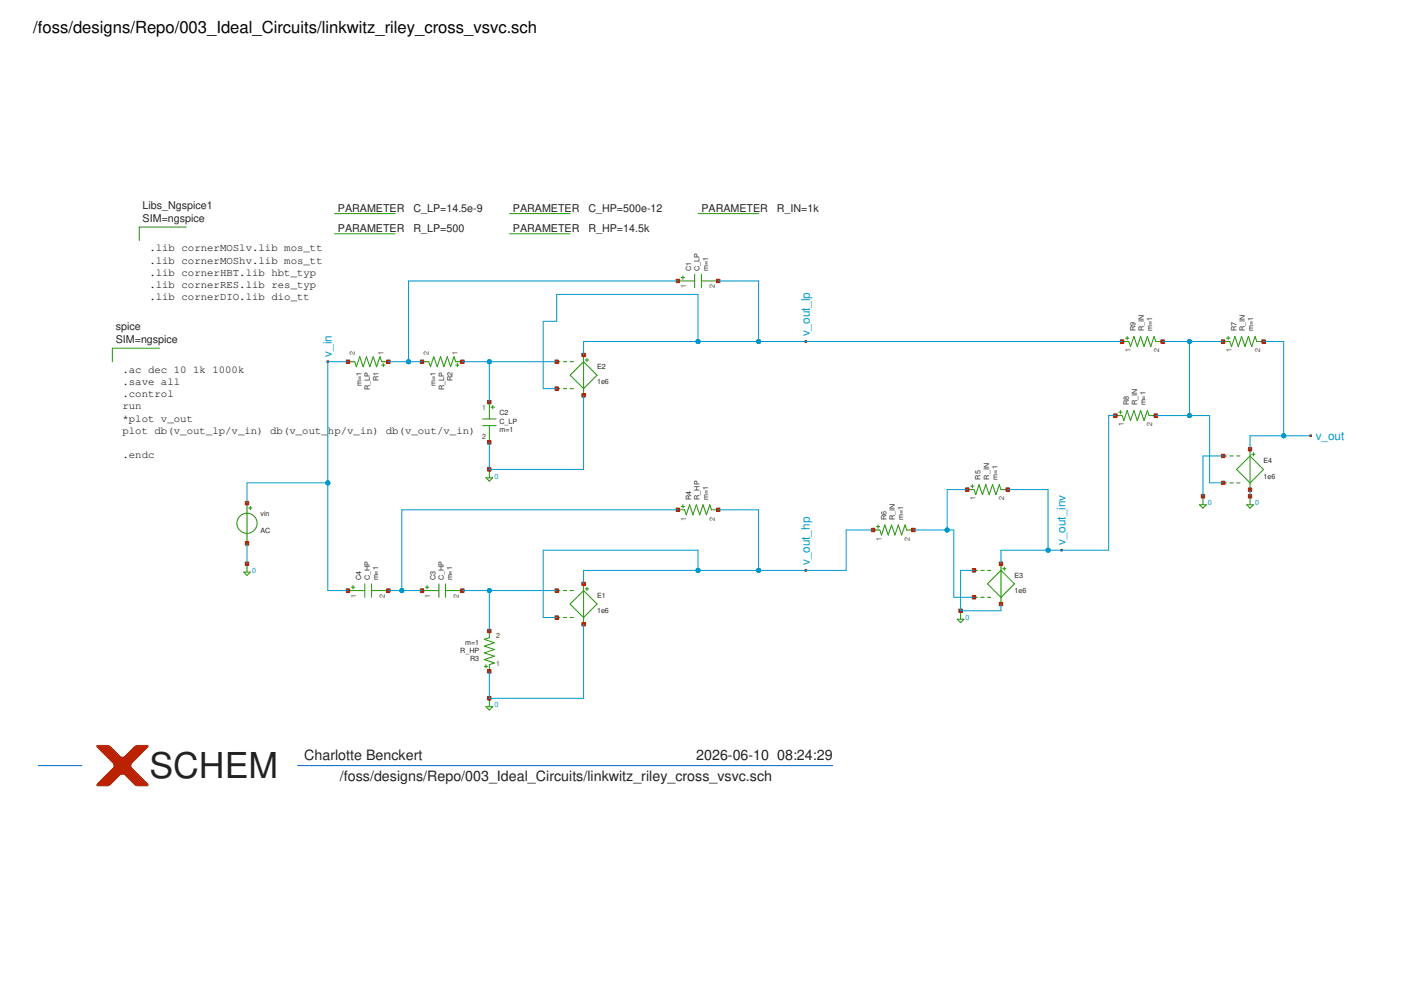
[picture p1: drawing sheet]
<svg xmlns="http://www.w3.org/2000/svg" width="297mm" height="210mm" viewBox="0 0 297 210" stroke-linecap="round" stroke-linejoin="round" font-family="sans-serif">
<g fill="none" stroke="#229800" stroke-width=".21">
<path d="M39.5 48.1h-10v2.9M70.9 45.3h12.9M70.9 49.6h12.9M108 45.3h12.9M108 49.6h12.9M143.7 59.6h3.6M144.4 58.9h.7M144.8 58.5v.7M147.3 58.1v2.9M148 45.3h12.8M148.7 59.6h3.6M148.7 58.1v2.9"/>
<path d="M33.8 73.8h-10v2.9M73.8 76.7h1.4l.4 1.1 .7-2.2 .7 2.2 .7-2.2 .7 2.2 .7-2.2 .7 2.2 .8-2.2 .3 1.1h1.4M80.9 77.4h.7M81.3 77v.8M89.5 76.7h1.4l.4 1.1 .7-2.2 .7 2.2 .7-2.2 .7 2.2 .7-2.2 .7 2.2 .8-2.2 .3 1.1h1.4M96.6 77.4h.7M97 77v.8M118 76.7h.7M119.5 76.7h.7M120.9 76.7h.7M120.9 79.5l2.8-2.8 2.9 2.8-2.9 2.9zM123.7 75.3v8.5"/>
<path d="M124.1 76.3h.7M124.4 76v.7M237.9 72.4h1.4l.4 1.1 .7-2.2 .7 2.2 .7-2.2 .8 2.2 .7-2.2 .7 2.2 .7-2.2 .4 1.1h1.4M238.6 71.7h.7M239 71.3v.8M259.3 72.4h1.5l.3 1.1 .7-2.2 .7 2.2 .7-2.2 .8 2.2 .7-2.2 .7 2.2 .7-2.2 .4 1.1h1.4M260 71.7h.8M260.4 71.3v.8M102.3 88.8h2.9M102.3 90.3h2.9M103.8 85.3v3.5M103.8 90.3v3.5"/>
<path d="M103.8 99.5v1.8M104.1 86.3h.7M104.5 86v.7M118 82.4h.7M119.5 82.4h.7M120.9 82.4h.7M236.5 88.1h1.4l.4 1.1 .7-2.2 .7 2.2 .7-2.2 .7 2.2 .7-2.2 .8 2.2 .7-2.2 .3 1.1h1.5M237.2 87.4h.7M237.6 87v.8M259.3 96.7h.7M260.8 96.7h.7M262.2 99.5l2.8-2.8 2.9 2.8-2.9 2.9z"/>
<path d="M262.2 96.7h.7M265 95.2v8.6M265.4 96.3h.7M265.7 96v.7M52.4 106.7v8.5M52.4 119.5v1.8M52.7 107.7h.7M53.1 107.4v.7M103 101.3h1.5l-.7 .7zM143.7 108.1h1.4l.4 1.1 .7-2.2 .7 2.2 .7-2.2 .8 2.2 .7-2.2 .7 2.2 .7-2.2 .4 1.1h1.4M144.4 107.4h.7M144.8 107v.7"/>
<path d="M185.1 112.4h1.4l.4 1 .7-2.1 .7 2.1 .7-2.1 .7 2.1 .8-2.1 .7 2.1 .7-2.1 .3 1.1h1.5M185.8 111.7h.7M186.2 111.3v.7M205.1 103.8h1.4l.4 1.1 .7-2.2 .7 2.2 .7-2.2 .7 2.2 .7-2.2 .8 2.2 .7-2.2 .3 1.1h1.5M205.8 103.1h.7M206.2 102.7v.8M212.2 119.5v8.6M254.3 107h1.5l-.8 .7zM255 105.2v1.8M259.3 102.4h.7M260.8 102.4h.7M262.2 102.4h.7"/>
<path d="M264.3 107h1.4l-.7 .7zM265 105.2v1.8M51.7 121.3h1.4l-.7 .7zM73.8 125.2h3.5M74.5 124.5h.7M74.8 124.1v.8M77.3 123.8v2.8M78.8 125.2h3.5M78.8 123.8v2.8M89.5 125.2h3.5M90.2 124.5h.7M90.5 124.1v.8"/>
<path d="M93 123.8v2.8M94.5 125.2h3.5M94.5 123.8v2.8M103.8 133.8v1.4l-1.1 .4 2.1 .7-2.1 .7 2.1 .7-2.1 .7 2.1 .7-2.1 .7 2.1 .8-1 .3v1.4M118 125.2h.7M118 130.9h.7M119.5 125.2h.7M119.5 130.9h.7M120.9 125.2h.7M120.9 128.1l2.8-2.9 2.9 2.9-2.9 2.8zM120.9 130.9h.7M123.7 123.8v8.6"/>
<path d="M124.1 124.9h.7M124.4 124.5v.7M202.9 131.3h1.5l-.7 .7zM203.7 129.5v1.8M206.5 120.9h.7M206.5 126.6h.7M207.9 120.9h.8M207.9 126.6h.8M209.4 120.9h.7M209.4 126.6h.7M212.2 120.9l2.9 2.9-2.9 2.8-2.8-2.8zM212.6 120.6h.7"/>
<path d="M212.9 120.2v.7M102.7 141.3h.7M103 140.9v.7M103 149.8h1.5l-.7 .8zM103.8 148.1v1.7"/>
<circle cx="52.4" cy="110.9" r="2.14"/>
</g>
<path d="M52 119.2h.7v.7h-.7z" fill="none" stroke="#ba2200" stroke-width=".21"/>
<path d="M52 119.2h.7v.7h-.7z" fill="#ba2200"/>
<path d="M69.3 76.5h.4v.4h-.4z" fill="none" stroke="#ba2200" stroke-width=".21"/>
<g fill="#ba2200">
<path d="M69.3 76.5h.4v.4h-.4z"/>
<path d="M20.6 158.1h2.5l2.3 2.2 .6 .2 .5-.2 2.4-2.2h2.5l-.2 .4-3.2 3.2-.3 .6 .3 .7 3.2 3.1 .2 .4h-2.5l-2.4-2.2-.6-.2-.6 .3-2.2 2.1-2.5 .1 .2-.5 3.1-3.1 .3-.7-.3-.6-3.2-3.2z"/>
</g>
<path d="M82 76.3h.7v.7h-.7zM20.6 158.1h2.5l2.3 2.2 .6 .2 .5-.2 2.4-2.2h2.5l-.2 .4-3.2 3.2-.3 .6 .3 .7 3.2 3.1 .2 .4h-2.5l-2.4-2.2-.6-.2-.6 .3-2.2 2.1-2.5 .1 .2-.5 3.1-3.1 .3-.7-.3-.6-3.2-3.2z" fill="none" stroke="#ba2200" stroke-width=".21"/>
<path d="M82 76.3h.7v.7h-.7z" fill="#ba2200"/>
<path d="M73.4 76.3h.7v.7h-.7z" fill="none" stroke="#ba2200" stroke-width=".21"/>
<path d="M73.4 76.3h.7v.7h-.7z" fill="#ba2200"/>
<path d="M97.7 76.3h.7v.7h-.7z" fill="none" stroke="#ba2200" stroke-width=".21"/>
<path d="M97.7 76.3h.7v.7h-.7z" fill="#ba2200"/>
<path d="M89.1 76.3h.7v.7h-.7z" fill="none" stroke="#ba2200" stroke-width=".21"/>
<path d="M89.1 76.3h.7v.7h-.7z" fill="#ba2200"/>
<path d="M143.4 59.2h.7v.7h-.7z" fill="none" stroke="#ba2200" stroke-width=".21"/>
<path d="M143.4 59.2h.7v.7h-.7z" fill="#ba2200"/>
<path d="M151.9 59.2h.7v.7h-.7z" fill="none" stroke="#ba2200" stroke-width=".21"/>
<path d="M151.9 59.2h.7v.7h-.7z" fill="#ba2200"/>
<path d="M103.4 84.9h.7v.7h-.7z" fill="none" stroke="#ba2200" stroke-width=".21"/>
<path d="M103.4 84.9h.7v.7h-.7z" fill="#ba2200"/>
<path d="M103.4 93.5h.7v.7h-.7z" fill="none" stroke="#ba2200" stroke-width=".21"/>
<path d="M103.4 93.5h.7v.7h-.7z" fill="#ba2200"/>
<path d="M170.7 72.2h.3v.4h-.3z" fill="none" stroke="#ba2200" stroke-width=".21"/>
<path d="M170.7 72.2h.3v.4h-.3z" fill="#ba2200"/>
<path d="M52 106.3h.7v.7h-.7z" fill="none" stroke="#ba2200" stroke-width=".21"/>
<path d="M52 106.3h.7v.7h-.7z" fill="#ba2200"/>
<path d="M52 114.9h.7v.7h-.7z" fill="none" stroke="#ba2200" stroke-width=".21"/>
<path d="M52 114.9h.7v.7h-.7z" fill="#ba2200"/>
<path d="M103.4 99.2h.7v.7h-.7z" fill="none" stroke="#ba2200" stroke-width=".21"/>
<path d="M103.4 99.2h.7v.7h-.7z" fill="#ba2200"/>
<path d="M103.4 142h.7v.7h-.7z" fill="none" stroke="#ba2200" stroke-width=".21"/>
<path d="M103.4 142h.7v.7h-.7z" fill="#ba2200"/>
<path d="M103.4 133.4h.7v.7h-.7z" fill="none" stroke="#ba2200" stroke-width=".21"/>
<path d="M103.4 133.4h.7v.7h-.7z" fill="#ba2200"/>
<path d="M143.4 107.7h.7v.7h-.7z" fill="none" stroke="#ba2200" stroke-width=".21"/>
<path d="M143.4 107.7h.7v.7h-.7z" fill="#ba2200"/>
<path d="M151.9 107.7h.7v.7h-.7z" fill="none" stroke="#ba2200" stroke-width=".21"/>
<path d="M151.9 107.7h.7v.7h-.7z" fill="#ba2200"/>
<path d="M89.1 124.9h.7v.7h-.7z" fill="none" stroke="#ba2200" stroke-width=".21"/>
<path d="M89.1 124.9h.7v.7h-.7z" fill="#ba2200"/>
<path d="M97.7 124.9h.7v.7h-.7z" fill="none" stroke="#ba2200" stroke-width=".21"/>
<path d="M97.7 124.9h.7v.7h-.7z" fill="#ba2200"/>
<path d="M73.4 124.9h.7v.7h-.7z" fill="none" stroke="#ba2200" stroke-width=".21"/>
<path d="M73.4 124.9h.7v.7h-.7z" fill="#ba2200"/>
<path d="M82 124.9h.7v.7h-.7z" fill="none" stroke="#ba2200" stroke-width=".21"/>
<path d="M82 124.9h.7v.7h-.7z" fill="#ba2200"/>
<path d="M170.7 120.8h.3v.3h-.3z" fill="none" stroke="#ba2200" stroke-width=".21"/>
<path d="M170.7 120.8h.3v.3h-.3z" fill="#ba2200"/>
<path d="M103.4 147.7h.7v.7h-.7z" fill="none" stroke="#ba2200" stroke-width=".21"/>
<path d="M103.4 147.7h.7v.7h-.7z" fill="#ba2200"/>
<path d="M204.7 103.5h.7v.7h-.7z" fill="none" stroke="#ba2200" stroke-width=".21"/>
<path d="M204.7 103.5h.7v.7h-.7z" fill="#ba2200"/>
<path d="M213.3 103.5h.7v.7h-.7z" fill="none" stroke="#ba2200" stroke-width=".21"/>
<path d="M213.3 103.5h.7v.7h-.7z" fill="#ba2200"/>
<path d="M184.7 112h.8v.7h-.8z" fill="none" stroke="#ba2200" stroke-width=".21"/>
<path d="M184.7 112h.8v.7h-.8z" fill="#ba2200"/>
<path d="M193.3 112h.7v.7h-.7z" fill="none" stroke="#ba2200" stroke-width=".21"/>
<path d="M193.3 112h.7v.7h-.7z" fill="#ba2200"/>
<path d="M203.3 129.1h.7v.8h-.7z" fill="none" stroke="#ba2200" stroke-width=".21"/>
<path d="M203.3 129.1h.7v.8h-.7z" fill="#ba2200"/>
<path d="M259 72.1h.7v.7h-.7z" fill="none" stroke="#ba2200" stroke-width=".21"/>
<path d="M259 72.1h.7v.7h-.7z" fill="#ba2200"/>
<path d="M267.5 72.1h.7v.7h-.7z" fill="none" stroke="#ba2200" stroke-width=".21"/>
<path d="M267.5 72.1h.7v.7h-.7z" fill="#ba2200"/>
<path d="M236.1 87.8h.7v.7h-.7z" fill="none" stroke="#ba2200" stroke-width=".21"/>
<path d="M236.1 87.8h.7v.7h-.7z" fill="#ba2200"/>
<path d="M244.7 87.8h.7v.7h-.7z" fill="none" stroke="#ba2200" stroke-width=".21"/>
<path d="M244.7 87.8h.7v.7h-.7z" fill="#ba2200"/>
<path d="M254.7 104.9h.7v.7h-.7z" fill="none" stroke="#ba2200" stroke-width=".21"/>
<path d="M254.7 104.9h.7v.7h-.7z" fill="#ba2200"/>
<path d="M237.6 72.1h.7v.7h-.7z" fill="none" stroke="#ba2200" stroke-width=".21"/>
<path d="M237.6 72.1h.7v.7h-.7z" fill="#ba2200"/>
<path d="M246.1 72.1h.7v.7h-.7z" fill="none" stroke="#ba2200" stroke-width=".21"/>
<path d="M246.1 72.1h.7v.7h-.7z" fill="#ba2200"/>
<path d="M277.7 92.2h.4v.4h-.4z" fill="none" stroke="#ba2200" stroke-width=".21"/>
<path d="M277.7 92.2h.4v.4h-.4z" fill="#ba2200"/>
<path d="M123.4 74.9h.7v.7h-.7z" fill="none" stroke="#ba2200" stroke-width=".21"/>
<path d="M123.4 74.9h.7v.7h-.7z" fill="#ba2200"/>
<path d="M123.4 83.5h.7v.7h-.7z" fill="none" stroke="#ba2200" stroke-width=".21"/>
<path d="M123.4 83.5h.7v.7h-.7z" fill="#ba2200"/>
<path d="M117.7 76.3h.7v.7h-.7z" fill="none" stroke="#ba2200" stroke-width=".21"/>
<path d="M117.7 76.3h.7v.7h-.7z" fill="#ba2200"/>
<path d="M117.7 82h.7v.8h-.7z" fill="none" stroke="#ba2200" stroke-width=".21"/>
<path d="M117.7 82h.7v.8h-.7z" fill="#ba2200"/>
<path d="M123.4 123.4h.7v.7h-.7z" fill="none" stroke="#ba2200" stroke-width=".21"/>
<path d="M123.4 123.4h.7v.7h-.7z" fill="#ba2200"/>
<path d="M123.4 132h.7v.7h-.7z" fill="none" stroke="#ba2200" stroke-width=".21"/>
<path d="M123.4 132h.7v.7h-.7z" fill="#ba2200"/>
<path d="M117.7 124.9h.7v.7h-.7z" fill="none" stroke="#ba2200" stroke-width=".21"/>
<path d="M117.7 124.9h.7v.7h-.7z" fill="#ba2200"/>
<path d="M117.7 130.6h.7v.7h-.7z" fill="none" stroke="#ba2200" stroke-width=".21"/>
<path d="M117.7 130.6h.7v.7h-.7z" fill="#ba2200"/>
<path d="M211.9 119.2h.7v.7h-.7z" fill="none" stroke="#ba2200" stroke-width=".21"/>
<path d="M211.9 119.2h.7v.7h-.7z" fill="#ba2200"/>
<path d="M211.9 127.7h.7v.7h-.7z" fill="none" stroke="#ba2200" stroke-width=".21"/>
<path d="M211.9 127.7h.7v.7h-.7z" fill="#ba2200"/>
<path d="M206.2 120.6h.7v.7h-.7z" fill="none" stroke="#ba2200" stroke-width=".21"/>
<path d="M206.2 120.6h.7v.7h-.7z" fill="#ba2200"/>
<path d="M206.2 126.3h.7v.7h-.7z" fill="none" stroke="#ba2200" stroke-width=".21"/>
<path d="M206.2 126.3h.7v.7h-.7z" fill="#ba2200"/>
<path d="M264.7 94.9h.7v.7h-.7z" fill="none" stroke="#ba2200" stroke-width=".21"/>
<path d="M264.7 94.9h.7v.7h-.7z" fill="#ba2200"/>
<path d="M264.7 103.5h.7v.7h-.7z" fill="none" stroke="#ba2200" stroke-width=".21"/>
<path d="M264.7 103.5h.7v.7h-.7z" fill="#ba2200"/>
<path d="M259 96.3h.7v.7h-.7z" fill="none" stroke="#ba2200" stroke-width=".21"/>
<path d="M259 96.3h.7v.7h-.7z" fill="#ba2200"/>
<path d="M259 102h.7v.7h-.7z" fill="none" stroke="#ba2200" stroke-width=".21"/>
<path d="M259 102h.7v.7h-.7z" fill="#ba2200"/>
<path d="M224.9 116.5h.3v.3h-.3z" fill="none" stroke="#ba2200" stroke-width=".21"/>
<path d="M224.9 116.5h.3v.3h-.3z" fill="#ba2200"/>
<path d="M264.7 104.9h.7v.7h-.7z" fill="none" stroke="#ba2200" stroke-width=".21"/>
<path d="M264.7 104.9h.7v.7h-.7z" fill="#ba2200"/>
<path d="M8.1 162.3h9.3M63.1 162.3h113.4" fill="none" stroke="#0066cb" stroke-width=".21"/>
<g fill="none" stroke="#0098cb" stroke-width=".21">
<path d="M143.7 59.6h-57.1v17.1M152.3 59.6h8.5v12.8M73.8 76.7h-4.3v48.5h4.3M82.3 76.7h7.2M98 76.7h20M103.8 76.7v8.6M148 72.4v-10h-30v5.7h-2.8v14.3h2.8M237.9 72.4h-114.2v2.9M246.5 72.4h12.8M252.2 72.4v15.7M267.9 72.4h4.3v20M123.7 83.8v15.7h-19.9v-5.7"/>
<path d="M236.5 88.1h-1.4v28.6h-22.9v2.8M245.1 88.1h11.4v14.3h2.8M259.3 96.7h-4.3v8.5M277.9 92.4h-12.9v2.8M52.4 115.2v4.3M69.5 102.4h-17.1v4.3M143.7 108.1h-58.5v17.1M152.3 108.1h8.5v12.8M185.1 112.4h-5.7v8.5h-55.7v2.9M193.7 112.4h8.5v14.2h4.3M205.1 103.8h-4.3v8.6M213.7 103.8h8.5v12.9"/>
<path d="M265 103.8v1.4M82.3 125.2h7.2M98 125.2h20M103.8 125.2v8.6M123.7 132.4v15.7h-19.9v-5.8M148 120.9v-4.2h-32.8v14.2h2.8M206.5 120.9h-2.8v8.6h8.5v-1.4"/>
</g>
<g fill="#0098cb">
<path d="M86.2 76.4a.53 .53 0 0 1 .6-.2 .53 .53 0 0 1 .4 .5h-.6h.6a.53 .53 0 0 1-.7 .5 .53 .53 0 0 1-.3-.8z"/>
<path d="M69 102.1a.53 .53 0 0 1 .6-.2 .53 .53 0 0 1 .4 .5h-.5h.5a.53 .53 0 0 1-.6 .5 .53 .53 0 0 1-.4-.8z"/>
<path d="M84.7 125a.53 .53 0 0 1 .6-.3 .53 .53 0 0 1 .4 .5h-.5h.5a.53 .53 0 0 1-.6 .5 .53 .53 0 0 1-.4-.7z"/>
<path d="M147.5 72.1a.53 .53 0 0 1 .6-.2 .53 .53 0 0 1 .4 .5h-.5h.5a.53 .53 0 0 1-.6 .5 .53 .53 0 0 1-.4-.8z"/>
<path d="M103.3 76.4a.53 .53 0 0 1 .6-.2 .53 .53 0 0 1 .4 .5h-.5h.5a.53 .53 0 0 1-.7 .5 .53 .53 0 0 1-.3-.8z"/>
<path d="M160.4 72.1a.53 .53 0 0 1 .6-.2 .53 .53 0 0 1 .4 .5h-.6h.6a.53 .53 0 0 1-.7 .5 .53 .53 0 0 1-.3-.8z"/>
<path d="M147.5 120.7a.53 .53 0 0 1 .6-.3 .53 .53 0 0 1 .4 .5h-.5h.5a.53 .53 0 0 1-.6 .5 .53 .53 0 0 1-.4-.7z"/>
<path d="M103.3 125a.53 .53 0 0 1 .6-.3 .53 .53 0 0 1 .4 .5h-.5h.5a.53 .53 0 0 1-.7 .5 .53 .53 0 0 1-.3-.7z"/>
<path d="M160.4 120.7a.53 .53 0 0 1 .6-.3 .53 .53 0 0 1 .4 .5h-.6h.6a.53 .53 0 0 1-.7 .5 .53 .53 0 0 1-.3-.7z"/>
<path d="M200.3 112.1a.53 .53 0 0 1 .6-.2 .53 .53 0 0 1 .4 .5h-.5h.5a.53 .53 0 0 1-.6 .5 .53 .53 0 0 1-.4-.8z"/>
<path d="M251.9 72a.53 .53 0 0 1 .8 .4h-.5h.5a.53 .53 0 0 1-.8 .5 .53 .53 0 0 1 0-.9z"/>
<path d="M251.9 87.7a.53 .53 0 0 1 .8 .4h-.5h.5a.53 .53 0 0 1-.8 .5 .53 .53 0 0 1 0-.9z"/>
<path d="M271.7 92.1a.53 .53 0 0 1 .6-.2 .53 .53 0 0 1 .4 .5h-.5h.5a.53 .53 0 0 1-.7 .5 .53 .53 0 0 1-.3-.8z"/>
<path d="M221.8 116.4a.53 .53 0 0 1 .6-.3 .53 .53 0 0 1 .3 .6h-.5h.5a.53 .53 0 0 1-.6 .5 .53 .53 0 0 1-.3-.8z"/>
</g>
<text font-size="7.6" fill="#222" x="31.7" y="164.9">SCHEM</text>
<text font-size="3.5" x="7.1" y="7.1">/foss/designs/Repo/003_Ideal_Circuits/linkwitz_riley_cross_vsvc.sch</text>
<g font-size="3" fill="#222">
<text x="64.5" y="161.2">Charlotte Benckert</text>
<text x="147.6" y="161.2">2026-06-10 08:24:29</text>
<text x="72.1" y="165.5">/foss/designs/Repo/003_Ideal_Circuits/linkwitz_riley_cross_vsvc.sch</text>
</g>
<g font-size="2.5" fill="#0098cb">
<text x="171.7" y="71.3" transform="rotate(-90 171.7 71.3)">v_out_lp</text>
<text x="70.4" y="75.6" transform="rotate(-90 70.4 75.6)">v_in</text>
<text x="279" y="93.2">v_out</text>
<text x="171.7" y="119.9" transform="rotate(-90 171.7 119.9)">v_out_hp</text>
<text x="225.9" y="115.6" transform="rotate(-90 225.9 115.6)">v_out_inv</text>
</g>
<g font-size="2.3" fill="#222">
<text x="30.2" y="44.3">Libs_Ngspice1</text>
<text x="30.2" y="47.1">SIM=ngspice</text>
<text x="71.6" y="45">PARAMETER</text>
<text x="87.7" y="45">C_LP=14.5e-9</text>
<text x="108.7" y="45">PARAMETER</text>
<text x="124.8" y="45">C_HP=500e-12</text>
<text x="148.7" y="45">PARAMETER</text>
<text x="164.7" y="45">R_IN=1k</text>
<text x="31.7" y="53.3">.lib cornerMOSlv.lib mos_tt</text>
<text x="71.6" y="49.3">PARAMETER</text>
<text x="87.7" y="49.3">R_LP=500</text>
<text x="108.7" y="49.3">PARAMETER</text>
<text x="124.8" y="49.3">R_HP=14.5k</text>
<text x="31.7" y="55.9">.lib cornerMOShv.lib mos_tt</text>
<text x="31.7" y="58.5">.lib cornerHBT.lib hbt_typ</text>
<text x="31.7" y="61.1">.lib cornerRES.lib res_typ</text>
<text x="31.7" y="63.7">.lib cornerDIO.lib dio_tt</text>
<text x="24.5" y="70">spice</text>
<text x="24.5" y="72.8">SIM=ngspice</text>
<text x="26" y="79">.ac dec 10 1k 1000k</text>
<text x="26" y="81.6">.save all</text>
<text x="26" y="84.2">.control</text>
<text x="26" y="86.8">run</text>
<text x="26" y="89.4">*plot v_out</text>
<text x="26" y="92">plot db(v_out_lp/v_in) db(v_out_hp/v_in) db(v_out/v_in)</text>
<text x="26" y="97.2">.endc</text>
</g>
<g font-size="1.5" fill="#222">
<text x="146.5" y="57.4" transform="rotate(-90 146.5 57.4)">C1</text>
<text x="148.3" y="57.4" transform="rotate(-90 148.3 57.4)">C_LP</text>
<text x="150.1" y="57.4" transform="rotate(-90 150.1 57.4)">m=1</text>
<text x="240.7" y="70.3" transform="rotate(-90 240.7 70.3)">R9</text>
<text x="242.5" y="70.3" transform="rotate(-90 242.5 70.3)">R_IN</text>
<text x="244.3" y="70.3" transform="rotate(-90 244.3 70.3)">m=1</text>
<text x="262.2" y="70.3" transform="rotate(-90 262.2 70.3)">R7</text>
<text x="263.9" y="70.3" transform="rotate(-90 263.9 70.3)">R_IN</text>
<text x="265.7" y="70.3" transform="rotate(-90 265.7 70.3)">m=1</text>
<text x="76.7" y="81.8" transform="rotate(-90 76.7 81.8)">m=1</text>
<text x="78.4" y="82.6" transform="rotate(-90 78.4 82.6)">R_LP</text>
<text x="80.2" y="80.8" transform="rotate(-90 80.2 80.8)">R1</text>
<text x="92.4" y="81.8" transform="rotate(-90 92.4 81.8)">m=1</text>
<text x="94.1" y="82.6" transform="rotate(-90 94.1 82.6)">R_LP</text>
<text x="95.9" y="80.8" transform="rotate(-90 95.9 80.8)">R2</text>
<text x="126.6" y="81.5">1e6</text>
<text x="126.6" y="78.3">E2</text>
<text x="105.9" y="88.1">C2</text>
<text x="105.9" y="89.9">C_LP</text>
<text x="239.3" y="86" transform="rotate(-90 239.3 86)">R8</text>
<text x="241.1" y="86" transform="rotate(-90 241.1 86)">R_IN</text>
<text x="242.9" y="86" transform="rotate(-90 242.9 86)">m=1</text>
<text x="105.9" y="91.7">m=1</text>
<text x="207.9" y="101.7" transform="rotate(-90 207.9 101.7)">R5</text>
<text x="209.7" y="101.7" transform="rotate(-90 209.7 101.7)">R_IN</text>
<text x="211.5" y="101.7" transform="rotate(-90 211.5 101.7)">m=1</text>
<text x="267.9" y="101.5">1e6</text>
<text x="267.9" y="98.3">E4</text>
<text x="146.5" y="106" transform="rotate(-90 146.5 106)">R4</text>
<text x="148.3" y="106" transform="rotate(-90 148.3 106)">R_HP</text>
<text x="150.1" y="106" transform="rotate(-90 150.1 106)">m=1</text>
<text x="55.2" y="109.5">vin</text>
<text x="55.2" y="113.1">AC</text>
<text x="187.9" y="110.2" transform="rotate(-90 187.9 110.2)">R6</text>
<text x="189.7" y="110.2" transform="rotate(-90 189.7 110.2)">R_IN</text>
<text x="191.5" y="110.2" transform="rotate(-90 191.5 110.2)">m=1</text>
<text x="76.6" y="123.1" transform="rotate(-90 76.6 123.1)">C4</text>
<text x="78.4" y="123.1" transform="rotate(-90 78.4 123.1)">C_HP</text>
<text x="80.2" y="123.1" transform="rotate(-90 80.2 123.1)">m=1</text>
<text x="92.3" y="123.1" transform="rotate(-90 92.3 123.1)">C3</text>
<text x="94.1" y="123.1" transform="rotate(-90 94.1 123.1)">C_HP</text>
<text x="95.9" y="123.1" transform="rotate(-90 95.9 123.1)">m=1</text>
<text x="215.1" y="125.7">1e6</text>
<text x="215.1" y="122.5">E3</text>
<text x="126.6" y="130">1e6</text>
<text x="126.6" y="126.8">E1</text>
<text x="98.6" y="136.7">m=1</text>
<text x="97.6" y="138.4">R_HP</text>
<text x="99.7" y="140.2">R3</text>
</g>
<g font-size="1.5" fill="#660">
<text x="145.5" y="61.1" transform="rotate(-90 145.5 61.1)">1</text>
<text x="151.5" y="61.1" transform="rotate(-90 151.5 61.1)">2</text>
<text x="75.2" y="75.3" transform="rotate(-90 75.2 75.3)">2</text>
<text x="81.3" y="75.3" transform="rotate(-90 81.3 75.3)">1</text>
<text x="90.9" y="75.3" transform="rotate(-90 90.9 75.3)">2</text>
<text x="97" y="75.3" transform="rotate(-90 97 75.3)">1</text>
<text x="239.7" y="74.7" transform="rotate(-90 239.7 74.7)">1</text>
<text x="245.7" y="74.7" transform="rotate(-90 245.7 74.7)">2</text>
<text x="261.1" y="74.7" transform="rotate(-90 261.1 74.7)">1</text>
<text x="267.1" y="74.7" transform="rotate(-90 267.1 74.7)">2</text>
<text x="102.2" y="87">1</text>
<text x="102.2" y="93.1">2</text>
<text x="238.2" y="90.4" transform="rotate(-90 238.2 90.4)">1</text>
<text x="244.3" y="90.4" transform="rotate(-90 244.3 90.4)">2</text>
<text x="206.8" y="106.1" transform="rotate(-90 206.8 106.1)">1</text>
<text x="212.9" y="106.1" transform="rotate(-90 212.9 106.1)">2</text>
<text x="145.5" y="110.4" transform="rotate(-90 145.5 110.4)">1</text>
<text x="151.5" y="110.4" transform="rotate(-90 151.5 110.4)">2</text>
<text x="186.9" y="114.6" transform="rotate(-90 186.9 114.6)">1</text>
<text x="192.9" y="114.6" transform="rotate(-90 192.9 114.6)">2</text>
<text x="75.5" y="126.8" transform="rotate(-90 75.5 126.8)">1</text>
<text x="81.6" y="126.8" transform="rotate(-90 81.6 126.8)">2</text>
<text x="91.2" y="126.8" transform="rotate(-90 91.2 126.8)">1</text>
<text x="97.3" y="126.8" transform="rotate(-90 97.3 126.8)">2</text>
<text x="105.2" y="135.2">2</text>
<text x="105.2" y="141.3">1</text>
</g>
<g font-size="1.5" fill="#0098cb">
<text x="104.8" y="101.5">0</text>
<text x="256.1" y="107.2">0</text>
<text x="266.1" y="107.2">0</text>
<text x="53.4" y="121.4">0</text>
<text x="204.7" y="131.4">0</text>
<text x="104.8" y="150">0</text>
</g>
</svg>
